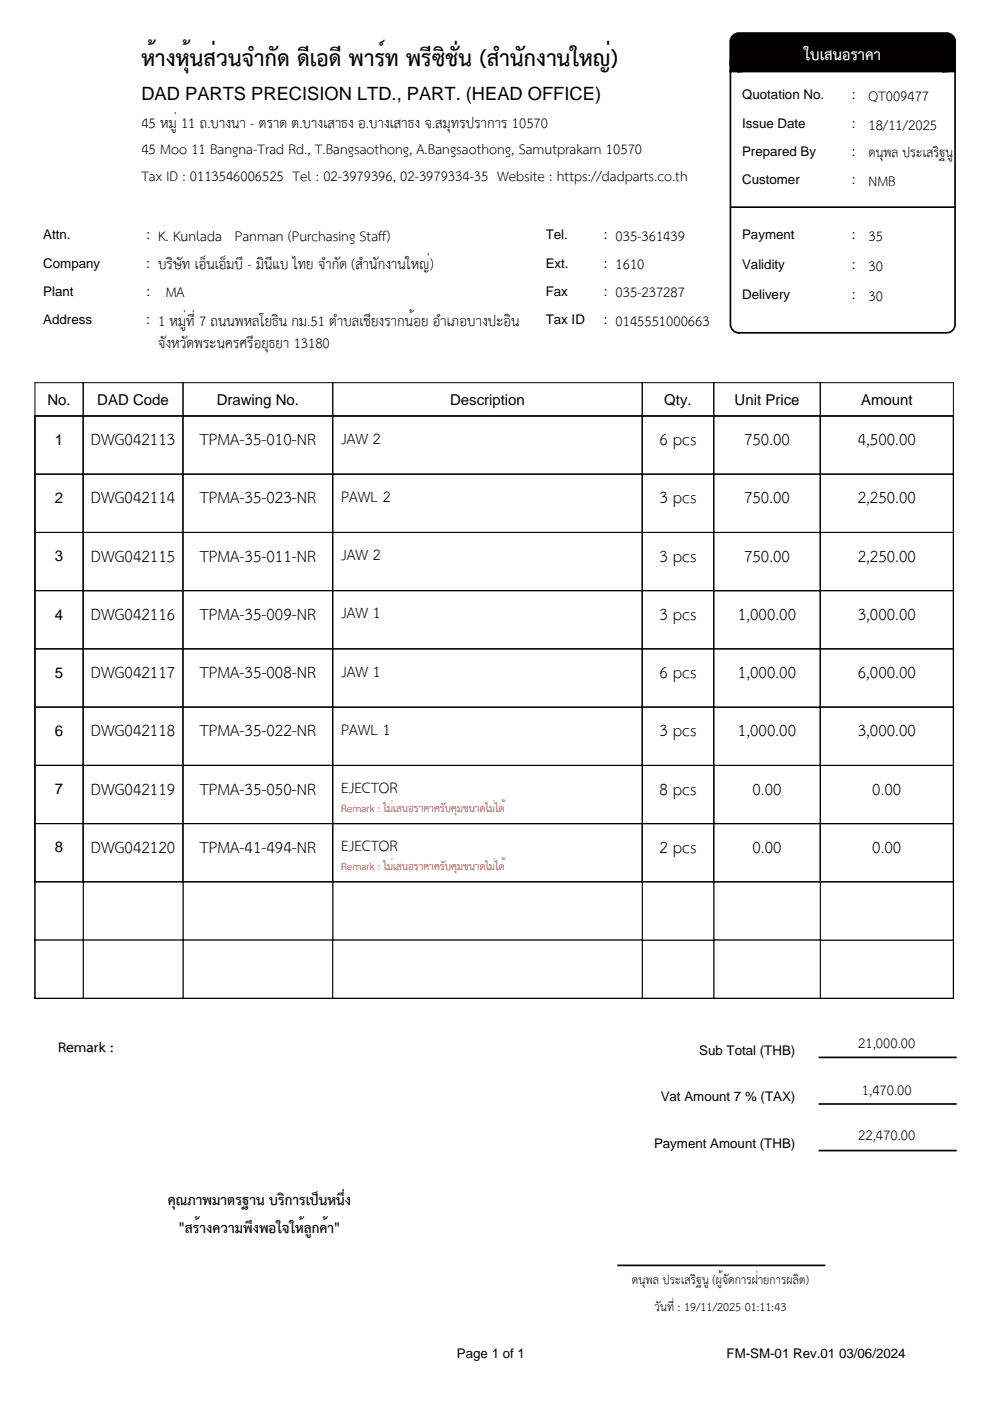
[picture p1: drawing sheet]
<svg xmlns="http://www.w3.org/2000/svg" width="210mm" height="297mm" viewBox="0 0 210 297" stroke-linecap="round" stroke-linejoin="round" font-family="sans-serif">
<path d="M7.4 88.2h10.2v12.3h-10.2z" fill="none" stroke="#000" stroke-width=".21"/>
<path d="M17.6 88.2h21.2v12.3h-21.2z" fill="#fff"/>
<path d="M17.6 88.2h21.2v12.3h-21.2z" fill="none" stroke="#000" stroke-width=".21"/>
<path d="M38.8 88.2h31.8v12.3h-31.8z" fill="#fff"/>
<path d="M38.8 88.2h31.8v12.3h-31.8z" fill="none" stroke="#000" stroke-width=".21"/>
<path d="M70.6 88.2h65.6v12.3h-65.6z" fill="#fff"/>
<path d="M70.6 88.2h65.6v12.3h-65.6z" fill="none" stroke="#000" stroke-width=".21"/>
<path d="M136.2 88.2h15.1v12.3h-15.1z" fill="#fff"/>
<path d="M136.2 88.2h15.1v12.3h-15.1z" fill="none" stroke="#000" stroke-width=".21"/>
<path d="M151.3 88.2h22.6v12.3h-22.6z" fill="#fff"/>
<path d="M151.3 88.2h22.6v12.3h-22.6z" fill="none" stroke="#000" stroke-width=".21"/>
<path d="M173.9 88.2h28.2v12.3h-28.2z" fill="#fff"/>
<path d="M173.9 88.2h28.2v12.3h-28.2z" fill="none" stroke="#000" stroke-width=".21"/>
<path d="M7.4 100.5h10.2v12.4h-10.2z" fill="#fff"/>
<path d="M7.4 100.5h10.2v12.4h-10.2z" fill="none" stroke="#000" stroke-width=".21"/>
<path d="M17.6 100.5h21.2v12.4h-21.2z" fill="#fff"/>
<path d="M17.6 100.5h21.2v12.4h-21.2z" fill="none" stroke="#000" stroke-width=".21"/>
<path d="M38.8 100.5h31.8v12.4h-31.8z" fill="#fff"/>
<path d="M38.8 100.5h31.8v12.4h-31.8z" fill="none" stroke="#000" stroke-width=".21"/>
<path d="M70.6 100.5h65.6v12.4h-65.6z" fill="#fff"/>
<path d="M70.6 100.5h65.6v12.4h-65.6z" fill="none" stroke="#000" stroke-width=".21"/>
<path d="M136.2 100.5h15.1v12.4h-15.1z" fill="#fff"/>
<path d="M136.2 100.5h15.1v12.4h-15.1z" fill="none" stroke="#000" stroke-width=".21"/>
<path d="M151.3 100.5h22.6v12.4h-22.6z" fill="#fff"/>
<path d="M151.3 100.5h22.6v12.4h-22.6z" fill="none" stroke="#000" stroke-width=".21"/>
<path d="M173.9 100.5h28.2v12.4h-28.2z" fill="#fff"/>
<path d="M173.9 100.5h28.2v12.4h-28.2z" fill="none" stroke="#000" stroke-width=".21"/>
<path d="M7.4 112.9h10.2v12.3h-10.2z" fill="#fff"/>
<path d="M7.4 112.9h10.2v12.3h-10.2z" fill="none" stroke="#000" stroke-width=".21"/>
<path d="M7.4 125.2h10.2v12.4h-10.2z" fill="#fff"/>
<path d="M7.4 125.2h10.2v12.4h-10.2z" fill="none" stroke="#000" stroke-width=".21"/>
<path d="M17.6 125.2h21.2v12.4h-21.2z" fill="#fff"/>
<path d="M17.6 125.2h21.2v12.4h-21.2z" fill="none" stroke="#000" stroke-width=".21"/>
<path d="M17.6 112.9h21.2v12.3h-21.2z" fill="#fff"/>
<path d="M17.6 112.9h21.2v12.3h-21.2z" fill="none" stroke="#000" stroke-width=".21"/>
<path d="M38.8 112.9h31.8v12.3h-31.8z" fill="#fff"/>
<path d="M38.8 112.9h31.8v12.3h-31.8z" fill="none" stroke="#000" stroke-width=".21"/>
<path d="M38.8 125.2h31.8v12.4h-31.8z" fill="#fff"/>
<path d="M38.8 125.2h31.8v12.4h-31.8z" fill="none" stroke="#000" stroke-width=".21"/>
<path d="M70.6 112.9h65.6v12.3h-65.6z" fill="#fff"/>
<path d="M70.6 112.9h65.6v12.3h-65.6z" fill="none" stroke="#000" stroke-width=".21"/>
<path d="M70.6 125.2h65.6v12.4h-65.6z" fill="#fff"/>
<path d="M70.6 125.2h65.6v12.4h-65.6z" fill="none" stroke="#000" stroke-width=".21"/>
<path d="M136.2 112.9h15.1v12.3h-15.1z" fill="#fff"/>
<path d="M136.2 112.9h15.1v12.3h-15.1z" fill="none" stroke="#000" stroke-width=".21"/>
<path d="M136.2 125.2h15.1v12.4h-15.1z" fill="#fff"/>
<path d="M136.2 125.2h15.1v12.4h-15.1z" fill="none" stroke="#000" stroke-width=".21"/>
<path d="M151.3 125.2h22.6v12.4h-22.6z" fill="#fff"/>
<path d="M151.3 125.2h22.6v12.4h-22.6z" fill="none" stroke="#000" stroke-width=".21"/>
<path d="M151.3 112.9h22.6v12.3h-22.6z" fill="#fff"/>
<path d="M151.3 112.9h22.6v12.3h-22.6z" fill="none" stroke="#000" stroke-width=".21"/>
<path d="M173.9 112.9h28.2v12.3h-28.2z" fill="#fff"/>
<path d="M173.9 112.9h28.2v12.3h-28.2z" fill="none" stroke="#000" stroke-width=".21"/>
<path d="M173.9 125.2h28.2v12.4h-28.2z" fill="#fff"/>
<path d="M173.9 125.2h28.2v12.4h-28.2z" fill="none" stroke="#000" stroke-width=".21"/>
<path d="M7.4 137.6h10.2v12.3h-10.2z" fill="#fff"/>
<path d="M7.4 137.6h10.2v12.3h-10.2z" fill="none" stroke="#000" stroke-width=".21"/>
<path d="M7.4 149.9h10.2v12.4h-10.2z" fill="#fff"/>
<path d="M7.4 149.9h10.2v12.4h-10.2z" fill="none" stroke="#000" stroke-width=".21"/>
<path d="M7.4 162.3h10.2v12.3h-10.2z" fill="#fff"/>
<path d="M7.4 162.3h10.2v12.3h-10.2z" fill="none" stroke="#000" stroke-width=".21"/>
<path d="M7.4 174.6h10.2v12.4h-10.2z" fill="#fff"/>
<path d="M7.4 174.6h10.2v12.4h-10.2z" fill="none" stroke="#000" stroke-width=".21"/>
<path d="M17.6 174.6h21.2v12.4h-21.2z" fill="#fff"/>
<path d="M17.6 174.6h21.2v12.4h-21.2z" fill="none" stroke="#000" stroke-width=".21"/>
<path d="M17.6 137.6h21.2v12.3h-21.2z" fill="#fff"/>
<path d="M17.6 137.6h21.2v12.3h-21.2z" fill="none" stroke="#000" stroke-width=".21"/>
<path d="M17.6 149.9h21.2v12.4h-21.2z" fill="#fff"/>
<path d="M17.6 149.9h21.2v12.4h-21.2z" fill="none" stroke="#000" stroke-width=".21"/>
<path d="M17.6 162.3h21.2v12.3h-21.2z" fill="#fff"/>
<path d="M17.6 162.3h21.2v12.3h-21.2z" fill="none" stroke="#000" stroke-width=".21"/>
<path d="M38.8 137.6h31.8v12.3h-31.8z" fill="#fff"/>
<path d="M38.8 137.6h31.8v12.3h-31.8z" fill="none" stroke="#000" stroke-width=".21"/>
<path d="M38.8 149.9h31.8v12.4h-31.8z" fill="#fff"/>
<path d="M38.8 149.9h31.8v12.4h-31.8z" fill="none" stroke="#000" stroke-width=".21"/>
<path d="M38.8 162.3h31.8v12.3h-31.8z" fill="#fff"/>
<path d="M38.8 162.3h31.8v12.3h-31.8z" fill="none" stroke="#000" stroke-width=".21"/>
<path d="M38.8 174.6h31.8v12.4h-31.8z" fill="#fff"/>
<path d="M38.8 174.6h31.8v12.4h-31.8z" fill="none" stroke="#000" stroke-width=".21"/>
<path d="M70.6 174.6h65.6v12.4h-65.6z" fill="#fff"/>
<path d="M70.6 174.6h65.6v12.4h-65.6z" fill="none" stroke="#000" stroke-width=".21"/>
<path d="M136.2 174.6h15.1v12.4h-15.1z" fill="#fff"/>
<path d="M136.2 174.6h15.1v12.4h-15.1z" fill="none" stroke="#000" stroke-width=".21"/>
<path d="M151.3 174.6h22.6v12.4h-22.6z" fill="#fff"/>
<path d="M151.3 174.6h22.6v12.4h-22.6z" fill="none" stroke="#000" stroke-width=".21"/>
<path d="M173.9 174.6h28.2v12.4h-28.2z" fill="#fff"/>
<path d="M173.9 174.6h28.2v12.4h-28.2z" fill="none" stroke="#000" stroke-width=".21"/>
<path d="M173.9 162.3h28.2v12.3h-28.2z" fill="#fff"/>
<path d="M173.9 162.3h28.2v12.3h-28.2z" fill="none" stroke="#000" stroke-width=".21"/>
<path d="M151.3 162.3h22.6v12.3h-22.6z" fill="#fff"/>
<path d="M151.3 162.3h22.6v12.3h-22.6z" fill="none" stroke="#000" stroke-width=".21"/>
<path d="M136.2 162.3h15.1v12.3h-15.1z" fill="#fff"/>
<path d="M136.2 162.3h15.1v12.3h-15.1z" fill="none" stroke="#000" stroke-width=".21"/>
<path d="M70.6 162.3h65.6v12.3h-65.6z" fill="#fff"/>
<path d="M70.6 162.3h65.6v12.3h-65.6z" fill="none" stroke="#000" stroke-width=".21"/>
<path d="M70.6 149.9h65.6v12.4h-65.6z" fill="#fff"/>
<path d="M70.6 149.9h65.6v12.4h-65.6z" fill="none" stroke="#000" stroke-width=".21"/>
<path d="M70.6 137.6h65.6v12.3h-65.6z" fill="#fff"/>
<path d="M70.6 137.6h65.6v12.3h-65.6z" fill="none" stroke="#000" stroke-width=".21"/>
<path d="M136.2 137.6h15.1v12.3h-15.1z" fill="#fff"/>
<path d="M136.2 137.6h15.1v12.3h-15.1z" fill="none" stroke="#000" stroke-width=".21"/>
<path d="M136.2 149.9h15.1v12.4h-15.1z" fill="#fff"/>
<path d="M136.2 149.9h15.1v12.4h-15.1z" fill="none" stroke="#000" stroke-width=".21"/>
<path d="M151.3 149.9h22.6v12.4h-22.6z" fill="#fff"/>
<path d="M151.3 149.9h22.6v12.4h-22.6z" fill="none" stroke="#000" stroke-width=".21"/>
<path d="M151.3 137.6h22.6v12.3h-22.6z" fill="#fff"/>
<path d="M151.3 137.6h22.6v12.3h-22.6z" fill="none" stroke="#000" stroke-width=".21"/>
<path d="M173.9 137.6h28.2v12.3h-28.2z" fill="#fff"/>
<path d="M173.9 137.6h28.2v12.3h-28.2z" fill="none" stroke="#000" stroke-width=".21"/>
<path d="M173.9 149.9h28.2v12.4h-28.2z" fill="#fff"/>
<path d="M173.9 149.9h28.2v12.4h-28.2z" fill="none" stroke="#000" stroke-width=".21"/>
<path d="M173.9 199.3h28.2v12.4h-28.2z" fill="#fff"/>
<path d="M173.9 199.3h28.2v12.4h-28.2z" fill="none" stroke="#000" stroke-width=".21"/>
<path d="M173.9 187h28.2v12.3h-28.2z" fill="#fff"/>
<path d="M173.9 187h28.2v12.3h-28.2z" fill="none" stroke="#000" stroke-width=".21"/>
<path d="M151.3 187h22.6v12.3h-22.6z" fill="#fff"/>
<path d="M151.3 187h22.6v12.3h-22.6z" fill="none" stroke="#000" stroke-width=".21"/>
<path d="M151.3 199.3h22.6v12.4h-22.6z" fill="#fff"/>
<path d="M151.3 199.3h22.6v12.4h-22.6z" fill="none" stroke="#000" stroke-width=".21"/>
<path d="M136.2 199.3h15.1v12.4h-15.1z" fill="#fff"/>
<path d="M136.2 199.3h15.1v12.4h-15.1z" fill="none" stroke="#000" stroke-width=".21"/>
<path d="M136.2 187h15.1v12.3h-15.1z" fill="#fff"/>
<path d="M136.2 187h15.1v12.3h-15.1z" fill="none" stroke="#000" stroke-width=".21"/>
<path d="M70.6 187h65.6v12.3h-65.6z" fill="#fff"/>
<path d="M70.6 187h65.6v12.3h-65.6z" fill="none" stroke="#000" stroke-width=".21"/>
<path d="M38.8 187h31.8v12.3h-31.8z" fill="#fff"/>
<path d="M38.8 187h31.8v12.3h-31.8z" fill="none" stroke="#000" stroke-width=".21"/>
<path d="M38.8 199.3h31.8v12.4h-31.8z" fill="#fff"/>
<path d="M38.8 199.3h31.8v12.4h-31.8z" fill="none" stroke="#000" stroke-width=".21"/>
<path d="M70.6 199.3h65.6v12.4h-65.6z" fill="#fff"/>
<path d="M70.6 199.3h65.6v12.4h-65.6z" fill="none" stroke="#000" stroke-width=".21"/>
<path d="M17.6 187h21.2v12.3h-21.2z" fill="#fff"/>
<path d="M17.6 187h21.2v12.3h-21.2z" fill="none" stroke="#000" stroke-width=".21"/>
<path d="M17.6 199.3h21.2v12.4h-21.2z" fill="#fff"/>
<path d="M17.6 199.3h21.2v12.4h-21.2z" fill="none" stroke="#000" stroke-width=".21"/>
<path d="M7.4 187h10.2v12.3h-10.2z" fill="#fff"/>
<path d="M7.4 187h10.2v12.3h-10.2z" fill="none" stroke="#000" stroke-width=".21"/>
<path d="M7.4 199.3h10.2v12.4h-10.2z" fill="#fff"/>
<path d="M7.3 88.2h194.9M7.4 88.1v123.7M202.1 88.1v123.7M7.4 199.3h10.2v12.4h-10.2zM7.3 211.7h194.9" fill="none" stroke="#000" stroke-width=".21"/>
<path d="M155.4 7.6l.8-.5h.4h44.1a1.76 1.76 0 0 1 1.8 1.7v60a1.76 1.76 0 0 1-1.8 1.8h-44.1a1.76 1.76 0 0 1-1.7-1.8v-60v-.4z" fill="#fff"/>
<path d="M155.4 7.6l.8-.5h.4h44.1a1.76 1.76 0 0 1 1.8 1.7v60a1.76 1.76 0 0 1-1.8 1.8h-44.1a1.76 1.76 0 0 1-1.7-1.8v-60v-.4zM154.9 43.9h47.6" fill="none" stroke="#000" stroke-width=".35"/>
<path d="M155.4 7.6l.8-.5h.4h44.1a1.76 1.76 0 0 1 1.8 1.7v4.6a1.76 1.76 0 0 1-1.8 1.8h-44.1a1.76 1.76 0 0 1-1.7-1.8v-4.6v-.4z" fill="#030000"/>
<path d="M155.4 7.6l.8-.5h.4h44.1a1.76 1.76 0 0 1 1.8 1.7v4.6a1.76 1.76 0 0 1-1.8 1.8h-44.1a1.76 1.76 0 0 1-1.7-1.8v-4.6v-.4z" fill="none" stroke="#000" stroke-width=".35"/>
<path d="M154.9 12.7h2.4v2.5h-2.4z" fill="#030000"/>
<path d="M154.9 12.7h2.4v2.5h-2.4z" fill="none" stroke="#000" stroke-width=".35"/>
<path d="M200 12.7h2.5v2.5h-2.5z" fill="#030000"/>
<path d="M200 12.7h2.5v2.5h-2.5zM173.6 224.2h29.2M173.6 234.1h29.2M173.6 243.9h29.2M130.9 268.3h44.1" fill="none" stroke="#000" stroke-width=".35"/>
<g fill="none" stroke="#000" stroke-width=".21">
<path d="M7.3 81.1h194.9M7.3 88.2h194.9M7.4 81.1v106M17.6 81.1v106M38.8 81.1v106M70.6 81.1v106M136.2 81.1v106M151.3 81.1v106M173.9 81.1v106M202.1 81.1v106M7.3 100.5h194.9M7.3 112.9h194.9"/>
<path d="M7.3 125.2h194.9M7.3 137.6h194.9M7.3 149.9h194.9M7.3 162.3h194.9M7.3 174.6h194.9M7.3 187h194.9"/>
</g>
<text font-size="6.7" x="30" y="14">ห้างหุ้นส่วนจำกัด ดีเอดี พาร์ท พรีซิชั่น (สำนักงานใหญ่)</text>
<g font-size="4.9">
<text x="19.3" y="94.4">DWG042113</text>
<text x="42.4" y="94.4">TPMA-35-010-NR</text>
<text x="139.8" y="94.4">6 pcs</text>
<text x="157.8" y="94.4">750.00</text>
<text x="181.9" y="94.4">4,500.00</text>
<text x="19.3" y="106.7">DWG042114</text>
<text x="42.4" y="106.7">TPMA-35-023-NR</text>
<text x="139.8" y="106.7">3 pcs</text>
<text x="157.8" y="106.7">750.00</text>
<text x="181.9" y="106.7">2,250.00</text>
<text x="19.3" y="119.1">DWG042115</text>
<text x="42.4" y="119.1">TPMA-35-011-NR</text>
<text x="139.8" y="119.1">3 pcs</text>
<text x="157.8" y="119.1">750.00</text>
<text x="181.9" y="119.1">2,250.00</text>
<text x="19.3" y="131.4">DWG042116</text>
<text x="42.4" y="131.4">TPMA-35-009-NR</text>
<text x="139.8" y="131.4">3 pcs</text>
<text x="156.5" y="131.4">1,000.00</text>
<text x="181.9" y="131.4">3,000.00</text>
<text x="19.3" y="143.8">DWG042117</text>
<text x="42.4" y="143.8">TPMA-35-008-NR</text>
<text x="139.8" y="143.8">6 pcs</text>
<text x="156.5" y="143.8">1,000.00</text>
<text x="181.9" y="143.8">6,000.00</text>
<text x="19.3" y="156.1">DWG042118</text>
<text x="42.4" y="156.1">TPMA-35-022-NR</text>
<text x="139.8" y="156.1">3 pcs</text>
<text x="156.5" y="156.1">1,000.00</text>
<text x="181.9" y="156.1">3,000.00</text>
<text x="19.3" y="168.5">DWG042119</text>
<text x="42.4" y="168.5">TPMA-35-050-NR</text>
<text x="139.8" y="168.5">8 pcs</text>
<text x="159.5" y="168.5">0.00</text>
<text x="184.9" y="168.5">0.00</text>
<text x="19.3" y="180.8">DWG042120</text>
<text x="42.4" y="180.8">TPMA-41-494-NR</text>
<text x="139.8" y="180.8">2 pcs</text>
<text x="159.5" y="180.8">0.00</text>
<text x="184.9" y="180.8">0.00</text>
</g>
<text font-size="4.6" fill="#fff" x="170.5" y="12.6">ใบเสนอราคา</text>
<g font-size="4.6">
<text x="72.3" y="94.1">JAW 2</text>
<text x="72.3" y="106.4">PAWL 2</text>
<text x="72.3" y="118.8">JAW 2</text>
<text x="72.3" y="131.1">JAW 1</text>
<text x="72.3" y="143.4">JAW 1</text>
<text x="72.3" y="155.8">PAWL 1</text>
<text x="72.3" y="168.1">EJECTOR</text>
<text x="72.3" y="180.5">EJECTOR</text>
</g>
<g font-size="4.2">
<text x="184.1" y="21.5">QT009477</text>
<text x="30" y="27.1">45 หมู่ 11 ถ.บางนา - ตราด ต.บางเสาธง อ.บางเสาธง จ.สมุทรปราการ 10570</text>
<text x="184.1" y="27.5">18/11/2025</text>
<text x="30" y="32.7">45 Moo 11 Bangna-Trad Rd., T.Bangsaothong, A.Bangsaothong, Samutprakarn 10570</text>
<text x="30" y="38.4">Tax ID : 0113546006525 Tel : 02-3979396, 02-3979334-35 Website : https://dadparts.co.th</text>
<text x="184.1" y="39.5">NMB</text>
<text x="33.5" y="51.1">K. Kunlada Panman (Purchasing Staff)</text>
<text x="130.5" y="51.1">035-361439</text>
<text x="184.1" y="51.1">35</text>
<text x="33.5" y="57.1">บริษัท เอ็นเอ็มบี - มินีแบ ไทย จำกัด (สำนักงานใหญ่)</text>
<text x="130.5" y="57.1">1610</text>
<text x="184.1" y="57.5">30</text>
<text x="35.1" y="63.1">MA</text>
<text x="130.5" y="63.1">035-237287</text>
<text x="184.1" y="63.8">30</text>
<text x="33.5" y="69">1 หมู่ที่ 7 ถนนพหลโยธิน กม.51 ตำบลเชียงรากน้อย อำเภอบางปะอิน</text>
<text x="130.5" y="69">0145551000663</text>
<text x="33.5" y="73.8">จังหวัดพระนครศรีอยุธยา 13180</text>
<text x="12.3" y="222.9">Remark :</text>
<text x="182" y="222.2">21,000.00</text>
<text x="182.7" y="232.1">1,470.00</text>
<text x="182" y="241.6">22,470.00</text>
<text x="35.6" y="255.4">คุณภาพมาตรฐาน บริการเป็นหนึ่ง</text>
<text x="38" y="261.4">&quot;สร้างความพึงพอใจให้ลูกค้า&quot;</text>
</g>
<g font-size="3.9">
<text x="30" y="21.3">DAD PARTS PRECISION LTD., PART. (HEAD OFFICE)</text>
<text x="184.1" y="33.4">ดนุพล ประเสริฐนู</text>
</g>
<g font-size="3.5">
<text x="134" y="272.3">ดนุพล ประเสริฐนู (ผู้จัดการฝ่ายการผลิต)</text>
<text x="138.8" y="277.9">วันที่ : 19/11/2025 01:11:43</text>
</g>
<g font-size="3.2">
<text x="10.1" y="85.8">No.</text>
<text x="20.6" y="85.8">DAD Code</text>
<text x="45.9" y="85.8">Drawing No.</text>
<text x="95.4" y="85.8">Description</text>
<text x="140.8" y="85.8">Qty.</text>
<text x="155.8" y="85.8">Unit Price</text>
<text x="182.6" y="85.8">Amount</text>
<text x="11.6" y="94.3">1</text>
<text x="11.6" y="106.7">2</text>
<text x="11.6" y="119">3</text>
<text x="11.6" y="131.4">4</text>
<text x="11.6" y="143.7">5</text>
<text x="11.6" y="156.1">6</text>
<text x="11.6" y="168.4">7</text>
<text x="11.6" y="180.7">8</text>
</g>
<g font-size="3.2" fill="#fc0905">
<text x="72.3" y="172.2">Remark : ไม่เสนอราคาครับคุมขนาดไม่ได้</text>
<text x="72.3" y="184.5">Remark : ไม่เสนอราคาครับคุมขนาดไม่ได้</text>
</g>
<g font-size="2.8">
<text x="157.3" y="21.1">Quotation No.</text>
<text x="180.6" y="21.1">:</text>
<text x="157.3" y="27.1">Issue Date</text>
<text x="180.6" y="27.1">:</text>
<text x="157.3" y="33.1">Prepared By</text>
<text x="180.6" y="33.1">:</text>
<text x="157.3" y="39.1">Customer</text>
<text x="180.6" y="39.1">:</text>
<text x="9.2" y="50.7">Attn.</text>
<text x="31" y="50.7">:</text>
<text x="115.7" y="50.7">Tel.</text>
<text x="128.1" y="50.7">:</text>
<text x="157.3" y="50.7">Payment</text>
<text x="180.6" y="50.7">:</text>
<text x="9.2" y="56.7">Company</text>
<text x="31" y="56.7">:</text>
<text x="115.7" y="56.7">Ext.</text>
<text x="128.1" y="56.7">:</text>
<text x="157.3" y="57.1">Validity</text>
<text x="180.6" y="57.1">:</text>
<text x="9.2" y="62.7">Plant</text>
<text x="31" y="62.7">:</text>
<text x="115.7" y="62.7">Fax</text>
<text x="128.1" y="62.7">:</text>
<text x="157.3" y="63.4">Delivery</text>
<text x="180.6" y="63.4">:</text>
<text x="9.2" y="68.7">Address</text>
<text x="31" y="68.7">:</text>
<text x="115.7" y="68.7">Tax ID</text>
<text x="128.1" y="68.7">:</text>
<text x="148.2" y="223.6">Sub Total (THB)</text>
<text x="140.1" y="233.5">Vat Amount 7 % (TAX)</text>
<text x="138.7" y="243.3">Payment Amount (THB)</text>
<text x="96.9" y="288">Page 1 of 1</text>
<text x="154.1" y="288">FM-SM-01 Rev.01 03/06/2024</text>
</g>
</svg>
